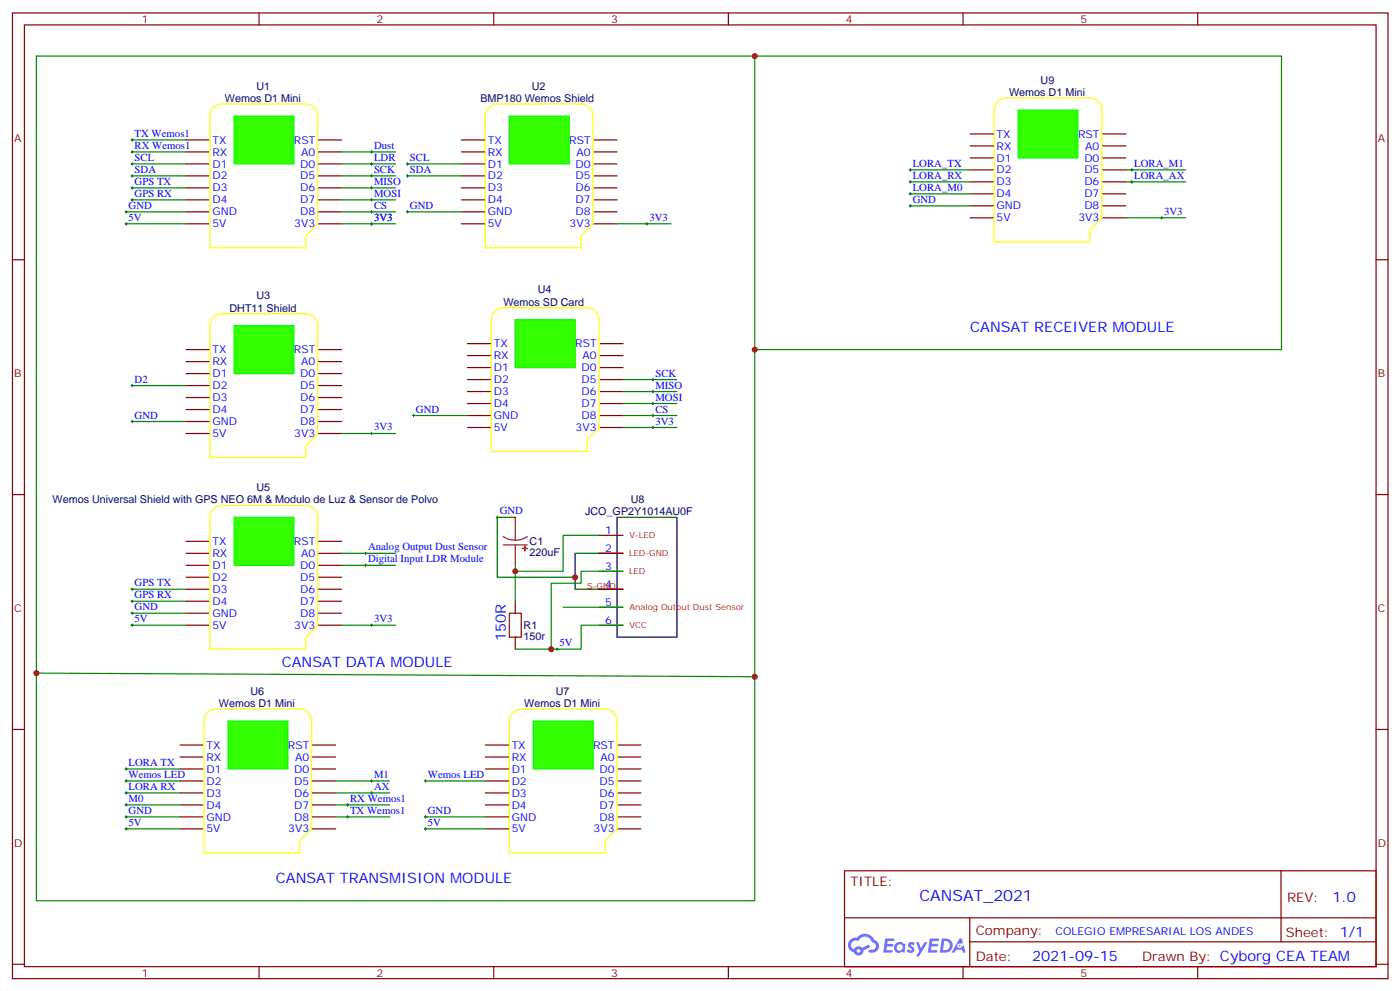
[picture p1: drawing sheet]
<svg xmlns="http://www.w3.org/2000/svg" width="413mm" height="292mm" viewBox="0 0 413 292" stroke-linecap="round" stroke-linejoin="round" font-family="sans-serif">
<g fill="none" stroke="#870000" stroke-width=".35">
<path d="M3.7 3.8h405.3v284.3h-405.3zM7.2 7.3h398.3v277.3h-398.3zM76.3 3.8v3.5M145.5 3.8v3.5M214.6 3.8v3.5M283.8 3.8v3.5M352.9 3.8v3.5M3.7 76.5h3.5M405.5 76.5h3.5M3.7 145.6h3.5M405.5 145.6h3.5M3.7 214.8h3.5"/>
<path d="M405.5 214.8h3.5M248.8 256.4h156.7v28.2h-156.7zM377.5 256.4v20.9M248.9 270.2h156.5M285.8 277.3h119.6M285.8 270.2v14.2M3.7 283.9h3.5M76.3 284.6v3.5M145.5 284.6v3.5M214.6 284.6v3.5M283.8 284.6v3.5M352.9 284.6v3.5"/>
<path d="M405.5 283.9h3.5"/>
</g>
<g fill="#5487ff">
<path d="M267.8 277.6a1.22 1.22 0 0 1 1.8 .2l-.4 .6a.47 .47 0 0 0-.4-.4 .47 .47 0 0 0-.5 .2l.2 .2a1.14 1.14 0 0 1 .8 1.8 1.14 1.14 0 0 1-2 0l-.2-.2 .5-.6 .7 .5a.29 .29 0 0 0 .4-.3 .29 .29 0 0 0-.3-.3 1.04 1.04 0 0 1-.6-1.7z"/>
<path d="M260.8 276.3h2.4l.3 .2-.1 .5-1.8 .1-.2 .8h1.6l.3 .4-.4 .4h-1.6l-.1 1.1h1.7l.2 .3-.2 .3-2.7 .1z"/>
<path d="M274 276.3h2.3l.4 .2-.2 .5-1.8 .1-.1 .8h1.5l.3 .4-.3 .4h-1.6l-.2 1.1h1.7l.2 .3-.2 .3-2.6 .1z"/>
<path d="M282.7 276.3h.7l.4 1.3-.6 .3a.69 .69 0 0 0-1.1 .3 .69 .69 0 0 0 .5 .9 .69 .69 0 0 0 .9-.6l.4-.2 .6 2.2h-.8l-.2-.9h-1.7l-.5 .9h-.9z"/>
<path d="M270 277.4h.7l.7 1.8 1.1-1.8h.8l-2.5 4.2h-.9l1-1.5z"/>
<path d="M277.5 276.3l-.6 4.2h1.4a2.11 2.11 0 0 0 2.4-2.1 2.11 2.11 0 0 0-2.5-2.1zM278.2 277.1a1.39 1.39 0 0 1 1.7 1.4 1.39 1.39 0 0 1-1.8 1.3h-.2z"/>
<path d="M263.8 277.9a1.54 1.54 0 0 0 0 2.2 1.54 1.54 0 0 0 2.1 .1l.6 .3 .3-2.3-.1-.3h-.5a1.49 1.49 0 0 0-2.4 0zM264.1 278.9a.95 .95 0 0 1 1.9 0 .95 .95 0 0 1-1.9 0z"/>
<path d="M250.6 276.7a2.18 2.18 0 0 0 1 3.7 1.44 1.44 0 0 0 1.7 .9 1.44 1.44 0 0 0 1.1-1.4l2-1.1-.4-.7-1.9 1a1.47 1.47 0 0 0-2.5 .4 1.39 1.39 0 0 1-.6-1.9 1.39 1.39 0 0 1 2-.5 2.12 2.12 0 0 1 2.1-1.3 2.12 2.12 0 0 1 1.9 1.7 1.14 1.14 0 0 1 1.1 1.4 1.14 1.14 0 0 1-1.6 .7 .43 .43 0 0 0-.6 .4 .43 .43 0 0 0 .4 .5 1.98 1.98 0 0 0 2.6-1.2 1.98 1.98 0 0 0-1.3-2.6 3.1 3.1 0 0 0-5.2-.6l-.9 .1zM252.4 280a.55 .55 0 0 1 1.1 0 .55 .55 0 0 1-1.1 0z"/>
<circle cx="282.8" cy="278.4" r=".26"/>
</g>
<g fill="none" stroke="#870000" stroke-width=".35">
<path d="M54.8 41.2h7.1M54.8 44.7h7.1M54.8 48.3h7.1M54.8 51.8h7.1M54.8 55.3h7.1M54.8 58.8h7.1M93.6 41.2h7.1M93.6 44.7h7.1M93.6 48.3h7.1M93.6 51.8h7.1M93.6 55.3h7.1M93.6 58.8h7.1"/>
<path d="M54.8 62.4h7.1M54.8 65.9h7.1M93.6 62.4h7.1M93.6 65.9h7.1"/>
</g>
<path d="M62.9 31.7a3.5 3.5 0 0 1 2.5-1.1h24.7a3.5 3.5 0 0 1 3.5 3.5v31.8l-3.5 3.5v3.6h-28.2v-38.9a3.5 3.5 0 0 1 1-2.4z" fill="none" stroke="#ff0" stroke-width=".35"/>
<path d="M68.9 34.1h17.7v14.2h-17.7z" fill="#3f0" stroke="#0f0" stroke-width=".35"/>
<g fill="none" stroke="#870000" stroke-width=".35">
<path d="M136 41.2h7M136 44.7h7M136 48.3h7M136 51.8h7M136 55.3h7M136 58.8h7M174.8 41.2h7M174.8 44.7h7M174.8 48.3h7M174.8 51.8h7M174.8 55.3h7M174.8 58.8h7"/>
<path d="M136 62.4h7M136 65.9h7M174.8 62.4h7M174.8 65.9h7"/>
</g>
<path d="M144 31.7a3.5 3.5 0 0 1 2.5-1.1h24.7a3.5 3.5 0 0 1 3.6 3.5v31.8l-3.6 3.5v3.6h-28.2v-38.9a3.5 3.5 0 0 1 1-2.4z" fill="none" stroke="#ff0" stroke-width=".35"/>
<path d="M150.1 34.1h17.6v14.2h-17.6z" fill="#3f0" stroke="#0f0" stroke-width=".35"/>
<g fill="none" stroke="#870000" stroke-width=".35">
<path d="M54.8 102.9h7.1M54.8 106.5h7.1M54.8 110h7.1M54.8 113.5h7.1M54.8 117.1h7.1M93.6 102.9h7.1M93.6 106.5h7.1M93.6 110h7.1M93.6 113.5h7.1M93.6 117.1h7.1M54.8 120.6h7.1M54.8 124.1h7.1"/>
<path d="M54.8 127.6h7.1M93.6 120.6h7.1M93.6 124.1h7.1M93.6 127.6h7.1"/>
</g>
<path d="M62.9 93.4a3.5 3.5 0 0 1 2.5-1h24.7a3.5 3.5 0 0 1 3.5 3.5v31.7l-3.5 3.6v3.5h-28.2v-38.8a3.5 3.5 0 0 1 1-2.5z" fill="none" stroke="#ff0" stroke-width=".35"/>
<path d="M68.9 95.9h17.7v14.1h-17.7z" fill="#3f0" stroke="#0f0" stroke-width=".35"/>
<g fill="none" stroke="#870000" stroke-width=".35">
<path d="M137.7 101.2h7.1M137.7 104.7h7.1M137.7 108.2h7.1M137.7 111.8h7.1M137.7 115.3h7.1M137.7 118.8h7.1M176.5 101.2h7.1M176.5 104.7h7.1M176.5 108.2h7.1M176.5 111.8h7.1M176.5 115.3h7.1M176.5 118.8h7.1"/>
<path d="M137.7 122.3h7.1M137.7 125.9h7.1M176.5 122.3h7.1M176.5 125.9h7.1"/>
</g>
<path d="M145.8 91.6a3.5 3.5 0 0 1 2.5-1h24.7a3.5 3.5 0 0 1 3.5 3.5v31.8l-3.5 3.5v3.5h-28.2v-38.8a3.5 3.5 0 0 1 1-2.5z" fill="none" stroke="#ff0" stroke-width=".35"/>
<path d="M151.8 94.1h17.7v14.1h-17.7z" fill="#3f0" stroke="#0f0" stroke-width=".35"/>
<g fill="none" stroke="#870000" stroke-width=".35">
<path d="M54.8 159.4h7.1M93.6 159.4h7.1M54.8 162.9h7.1M54.8 166.4h7.1M54.8 170h7.1M54.8 173.5h7.1M54.8 177h7.1M93.6 162.9h7.1M93.6 166.4h7.1M93.6 170h7.1M93.6 173.5h7.1M93.6 177h7.1"/>
<path d="M54.8 180.6h7.1M54.8 184.1h7.1M93.6 180.6h7.1M93.6 184.1h7.1"/>
</g>
<path d="M62.9 149.8a3.5 3.5 0 0 1 2.5-1h24.7a3.5 3.5 0 0 1 3.5 3.5v31.8l-3.5 3.5v3.5h-28.2v-38.8a3.5 3.5 0 0 1 1-2.5z" fill="none" stroke="#ff0" stroke-width=".35"/>
<path d="M68.9 152.3h17.7v14.1h-17.7z" fill="#3f0" stroke="#0f0" stroke-width=".35"/>
<g fill="none" stroke="#008700" stroke-width=".35">
<path d="M38.9 51.8h15.9M38.9 48.3h15.9M38.9 55.3h15.9M38.9 58.8h15.9M100.7 51.8h15.9M100.7 48.3h15.9M100.7 55.3h15.9M100.7 58.8h15.9M100.7 44.7h15.9M120.1 51.8h15.9M120.1 48.3h15.9M37.2 62.4h17.6"/>
<path d="M37.2 65.9h17.6M100.7 62.4h15.9M100.7 65.9h15.9M120.1 62.4h15.9M181.8 65.9h15.9M38.9 113.5h15.9M183.6 111.8h15.9M183.6 115.3h15.9M183.6 118.8h15.9M38.9 124.1h15.9M100.7 127.6h15.9M121.8 122.3h15.9"/>
<path d="M183.6 125.9h15.9M183.6 122.3h15.9M38.9 173.5h15.9M38.9 177h15.9M100.7 166.4h15.9M100.7 162.9h15.9M38.9 180.6h15.9M38.9 184.1h15.9M100.7 184.1h15.9"/>
</g>
<g fill="none" stroke="#000" stroke-width=".29">
<path d="M38.6 51.8h.7M38.6 48.3h.7M38.6 58.8h.7M38.6 55.3h.7M38.9 47.9v.7M38.9 51.4v.7M38.9 55v.7M38.9 58.5v.7M109.1 51.8h.8M109.1 48.3h.8M109.1 58.8h.8M109.1 55.3h.8"/>
<path d="M109.1 44.7h.8M109.5 44.4v.7M109.5 47.9v.7M109.5 51.4v.7M109.5 55v.7M109.5 58.5v.7M119.7 51.8h.7M119.7 48.3h.7M120.1 47.9v.7M120.1 51.4v.7M36.8 62.4h.7M36.8 65.9h.7"/>
<path d="M37.2 62v.7M37.2 65.5v.8M109.1 62.4h.8M109.1 65.9h.8M109.5 62v.7M109.5 65.5v.8M119.7 62.4h.7M120.1 62v.7M190.3 65.9h.7M190.6 65.5v.8M38.6 113.5h.7M38.9 113.2v.7"/>
<path d="M192.1 111.8h.7M192.1 115.3h.7M192.1 118.8h.7M192.4 111.4v.7M192.4 114.9v.7M192.4 118.5v.7M38.6 124.1h.7M38.9 123.8v.7M109.1 127.6h.8M109.5 127.3v.7M121.5 122.3h.7M121.8 122v.7"/>
<path d="M192.1 122.3h.7M192.1 125.9h.7M192.4 122v.7M192.4 125.5v.7M38.6 173.5h.7M38.6 177h.7M38.9 173.1v.7M38.9 176.7v.7M107.4 162.9h.7M107.4 166.4h.7M107.7 162.6v.7M107.7 166.1v.7"/>
<path d="M38.6 180.6h.7M38.6 184.1h.7M38.9 180.2v.7M38.9 183.7v.7M109.1 184.1h.8M109.5 183.7v.7"/>
</g>
<g fill="none" stroke="#870000" stroke-width=".35">
<path d="M53.1 219.4h7M91.9 219.4h7M53.1 222.9h7M53.1 226.4h7M53.1 229.9h7M53.1 233.5h7M53.1 237h7M91.9 222.9h7M91.9 226.4h7M91.9 229.9h7M91.9 233.5h7M91.9 237h7"/>
<path d="M53.1 240.5h7M53.1 244.1h7M91.9 240.5h7M91.9 244.1h7"/>
</g>
<path d="M61.1 209.8a3.5 3.5 0 0 1 2.5-1h24.7a3.5 3.5 0 0 1 3.6 3.5v31.8l-3.6 3.5v3.5h-28.2v-38.8a3.5 3.5 0 0 1 1-2.5z" fill="none" stroke="#ff0" stroke-width=".35"/>
<path d="M67.2 212.3h17.6v14.1h-17.6z" fill="#3f0" stroke="#0f0" stroke-width=".35"/>
<path d="M38.9 41.2h15.9M38.9 44.7h15.9M37.2 233.5h15.9M37.2 226.4h15.9M37.2 237h15.9M37.2 229.9h15.9M98.9 233.5h15.9M98.9 237h15.9M98.9 229.9h15.9M37.2 244.1h15.9M37.2 240.5h15.9M98.9 240.5h15.9" fill="none" stroke="#008700" stroke-width=".35"/>
<g fill="none" stroke="#000" stroke-width=".29">
<path d="M38.6 44.7h.7M38.6 41.2h.7M38.9 40.9v.7M38.9 44.4v.7M36.8 237h.7M36.8 229.9h.7M36.8 233.5h.7M36.8 226.4h.7M37.2 226.1v.7M37.2 229.6v.7M37.2 233.1v.7M37.2 236.6v.7"/>
<path d="M102.1 237h.7M102.4 236.6v.7M109.1 229.9h.8M109.1 233.5h.8M109.5 229.6v.7M109.5 233.1v.7M36.8 240.5h.7M36.8 244.1h.7M37.2 240.2v.7M37.2 243.7v.7M102.1 240.5h.7M102.4 240.2v.7"/>
</g>
<g fill="none" stroke="#870000" stroke-width=".35">
<path d="M143 219.4h7.1M181.8 219.4h7.1M143 222.9h7.1M143 226.4h7.1M143 229.9h7.1M143 233.5h7.1M143 237h7.1M181.8 222.9h7.1M181.8 226.4h7.1M181.8 229.9h7.1M181.8 233.5h7.1M181.8 237h7.1"/>
<path d="M143 240.5h7.1M143 244.1h7.1M181.8 240.5h7.1M181.8 244.1h7.1"/>
</g>
<path d="M151.1 209.8a3.5 3.5 0 0 1 2.5-1h24.7a3.5 3.5 0 0 1 3.5 3.5v31.8l-3.5 3.5v3.5h-28.2v-38.8a3.5 3.5 0 0 1 1-2.5z" fill="none" stroke="#ff0" stroke-width=".35"/>
<path d="M157.1 212.3h17.7v14.1h-17.7z" fill="#3f0" stroke="#0f0" stroke-width=".35"/>
<path d="M125.4 229.9h17.6M125.4 244.1h17.6M125.4 240.5h17.6" fill="none" stroke="#008700" stroke-width=".35"/>
<path d="M125 229.9h.7M125.4 229.6v.7M125 240.5h.7M125 244.1h.7M125.4 240.2v.7M125.4 243.7v.7" fill="none" stroke="#000" stroke-width=".29"/>
<path d="M181.8 152.3h17.7v35.3h-17.7z" fill="none" stroke="#000" stroke-width=".35"/>
<path d="M176.5 157.6h7.1M176.5 168.2h7.1M176.5 173.5h7.1M176.5 162.9h7.1M176.5 178.8h7.1M150.1 180.6h3.5v7h-3.5zM176.5 184.1h7.1" fill="none" stroke="#870000" stroke-width=".35"/>
<path d="M148.3 158l1.7 .8 1.8 .2M151.8 152.3v6.7M155.4 158l-1.7 .8-1.9 .2M148.3 160.4h7.1M151.8 160.4v6" fill="none" stroke="#8c2424" stroke-width=".35"/>
<g fill="#8c2424" stroke="#8c2424" stroke-width=".35">
<path d="M154 161.5h1.4z"/>
<path d="M154.6 160.8l.1 1.4z"/>
</g>
<circle cx="151.8" cy="187.6" r=".18" fill="#870000" stroke-dasharray="2.1 2.1"/>
<g fill="none" stroke="#870000" stroke-width=".35">
<path d="M285.9 39.4h7M324.7 39.4h7.1M285.9 43h7M285.9 46.5h7M285.9 50h7M285.9 53.6h7M285.9 57.1h7M324.7 43h7.1M324.7 46.5h7.1M324.7 50h7.1M324.7 53.6h7.1M324.7 57.1h7.1"/>
<path d="M285.9 60.6h7M285.9 64.1h7M324.7 60.6h7.1M324.7 64.1h7.1M151.8 177v3.6M151.8 187.6v3.5"/>
</g>
<path d="M10.7 16.5h211.7v248.7h-211.7zM176.5 157.6h-10.6v10.6h-14.1M151.8 166.4v10.6M165.9 178.8h17.7M183.6 168.2h-12.4v3.5h-8.8v19.4M10.7 198.2l211.7 1M183.6 184.1h-12.4v7h-19.4" fill="none" stroke="#008700" stroke-width=".35"/>
<path d="M151.8 152.3h-5.3v17.7h23v-7.1h14.1M169.5 170v3.5h14.1" fill="none" stroke="#000" stroke-width=".35"/>
<path d="M146.2 152.3h.7M146.5 152v.7M163.8 191.1h.7M164.2 190.8v.7" fill="none" stroke="#000" stroke-width=".29"/>
<path d="M294 29.9a3.5 3.5 0 0 1 2.5-1h24.7a3.5 3.5 0 0 1 3.5 3.5v31.7l-3.5 3.6v3.5h-28.3v-38.8a3.5 3.5 0 0 1 1.1-2.5z" fill="none" stroke="#ff0" stroke-width=".35"/>
<path d="M300 32.4h17.6v14.1h-17.6z" fill="#3f0" stroke="#0f0" stroke-width=".35"/>
<path d="M222.4 16.5h155.2v86.4h-155.2M268.3 50h17.6M268.3 53.6h17.6M268.3 57.1h17.6M331.8 50h17.6M331.8 53.6h17.6M268.3 60.6h17.6M331.8 64.1h17.6" fill="none" stroke="#008700" stroke-width=".35"/>
<g fill="none" stroke="#000" stroke-width=".29">
<path d="M267.9 57.1h.7M267.9 53.6h.7M267.9 50h.7M268.3 49.7v.7M268.3 53.2v.7M268.3 56.7v.7M333.2 53.6h.7M333.2 50h.7M333.5 49.7v.7M333.5 53.2v.7M267.9 60.6h.7M268.3 60.3v.7"/>
<path d="M342 64.1h.7M342.3 63.8v.7"/>
</g>
<g fill="#c00">
<circle cx="151.8" cy="168.2" r=".88"/>
<circle cx="162.4" cy="191.1" r=".88"/>
<circle cx="169.5" cy="170" r=".88"/>
<circle cx="10.7" cy="198.2" r=".88"/>
<circle cx="222.4" cy="199.2" r=".88"/>
<circle cx="222.4" cy="102.9" r=".88"/>
<circle cx="222.4" cy="16.5" r=".88"/>
</g>
<text font-size="4.6" fill="#00f" x="270.9" y="265.4">CANSAT_2021</text>
<g font-size="4.2" fill="#00f">
<text x="285.9" y="97.6">CANSAT RECEIVER MODULE</text>
<text x="149" y="188.8" transform="rotate(-90 149 188.8)">150R</text>
<text x="83" y="196.4">CANSAT DATA MODULE</text>
<text x="81.3" y="259.9">CANSAT TRANSMISION MODULE</text>
<text x="392.6" y="265.7">1.0</text>
<text x="304.1" y="283">2021-09-15</text>
</g>
<g font-size="3.9" fill="#800">
<text x="250.6" y="261">TITLE:</text>
<text x="379.2" y="265.7">REV:</text>
<text x="287.5" y="275.2">Company:</text>
<text x="378.9" y="275.8">Sheet: 1/1</text>
<text x="287.5" y="282.9">Date:</text>
<text x="336.6" y="282.9">Drawn By: Cyborg CEA TEAM</text>
</g>
<g font-size="3.2" fill="#800">
<text x="41.8" y="6.8">1</text>
<text x="110.9" y="6.8">2</text>
<text x="180.1" y="6.8">3</text>
<text x="249.2" y="6.8">4</text>
<text x="318.3" y="6.8">5</text>
<text x="4.2" y="41.9">A</text>
<text x="406" y="41.9">A</text>
<text x="4.2" y="111.1">B</text>
<text x="406" y="111.1">B</text>
<text x="4.2" y="180.2">C</text>
<text x="406" y="180.2">C</text>
<text x="4.2" y="249.3">D</text>
<text x="406" y="249.3">D</text>
<text x="41.8" y="287.6">1</text>
<text x="110.9" y="287.6">2</text>
<text x="180.1" y="287.6">3</text>
<text x="249.2" y="287.6">4</text>
<text x="318.3" y="287.6">5</text>
</g>
<g font-size="3.2" fill="#000080">
<text x="66.3" y="30">Wemos D1 Mini</text>
<text x="75.6" y="26.4">U1</text>
<text x="141.5" y="30">BMP180 Wemos Shield</text>
<text x="156.7" y="26.4">U2</text>
<text x="297.4" y="28.2">Wemos D1 Mini</text>
<text x="306.7" y="24.7">U9</text>
<text x="75.6" y="88.2">U3</text>
<text x="158.5" y="86.4">U4</text>
<text x="67.6" y="91.7">DHT11 Shield</text>
<text x="148.3" y="90">Wemos SD Card</text>
<text x="15.5" y="148.2">Wemos Universal Shield with GPS NEO 6M &amp; Modulo de Luz &amp; Sensor de Polvo</text>
<text x="75.6" y="144.6">U5</text>
<text x="185.9" y="148">U8</text>
<text x="172.4" y="151.6">JCO_GP2Y1014AU0F</text>
<text x="156.1" y="160.6">C1</text>
<text x="156.1" y="163.7">220uF</text>
<text x="154.3" y="185.2">R1</text>
<text x="154.3" y="188.4">150r</text>
<text x="64.5" y="208.1">Wemos D1 Mini</text>
<text x="73.8" y="204.6">U6</text>
<text x="154.5" y="208.1">Wemos D1 Mini</text>
<text x="163.8" y="204.6">U7</text>
</g>
<g font-size="3.2" fill="#00f">
<text x="39.7" y="40.3">TX Wemos1</text>
<text x="293.7" y="40.5">TX</text>
<text x="317.7" y="40.5">RST</text>
<text x="39.7" y="47.4">SCL</text>
<text x="39.7" y="43.9">RX Wemos1</text>
<text x="62.6" y="42.3">TX</text>
<text x="62.6" y="45.8">RX</text>
<text x="86.6" y="42.3">RST</text>
<text x="88.7" y="45.8">A0</text>
<text x="110.2" y="43.9">Dust</text>
<text x="110.2" y="47.4">LDR</text>
<text x="120.8" y="47.4">SCL</text>
<text x="143.7" y="42.3">TX</text>
<text x="143.7" y="45.8">RX</text>
<text x="167.7" y="42.3">RST</text>
<text x="169.9" y="45.8">A0</text>
<text x="293.7" y="44">RX</text>
<text x="293.7" y="47.6">D1</text>
<text x="319.5" y="47.6">D0</text>
<text x="319.8" y="44">A0</text>
<text x="39.7" y="50.9">SDA</text>
<text x="62.6" y="49.3">D1</text>
<text x="62.6" y="52.8">D2</text>
<text x="88.5" y="52.8">D5</text>
<text x="88.5" y="49.3">D0</text>
<text x="110.2" y="50.9">SCK</text>
<text x="120.8" y="50.9">SDA</text>
<text x="143.7" y="49.3">D1</text>
<text x="143.7" y="52.8">D2</text>
<text x="169.6" y="52.8">D5</text>
<text x="169.6" y="49.3">D0</text>
<text x="269" y="52.7">LORA_RX</text>
<text x="269" y="49.1">LORA_TX</text>
<text x="293.7" y="51.1">D2</text>
<text x="319.5" y="51.1">D5</text>
<text x="334.2" y="49.1">LORA_M1</text>
<text x="334.2" y="52.7">LORA_AX</text>
<text x="39.7" y="58">GPS RX</text>
<text x="39.7" y="54.4">GPS TX</text>
<text x="62.6" y="56.4">D3</text>
<text x="62.6" y="59.9">D4</text>
<text x="88.5" y="59.9">D7</text>
<text x="88.5" y="56.4">D6</text>
<text x="110.2" y="58">MOSI</text>
<text x="110.2" y="54.4">MISO</text>
<text x="143.7" y="56.4">D3</text>
<text x="143.7" y="59.9">D4</text>
<text x="169.6" y="59.9">D7</text>
<text x="169.6" y="56.4">D6</text>
<text x="269" y="59.7">GND</text>
<text x="269" y="56.2">LORA_M0</text>
<text x="293.7" y="54.6">D3</text>
<text x="293.7" y="58.1">D4</text>
<text x="319.5" y="58.1">D7</text>
<text x="319.5" y="54.6">D6</text>
<text x="37.9" y="61.5">GND</text>
<text x="37.9" y="65">5V</text>
<text x="62.6" y="63.4">GND</text>
<text x="88.5" y="63.4">D8</text>
<text x="110.2" y="65">3V3</text>
<text x="110.2" y="61.5">CS</text>
<text x="120.8" y="61.5">GND</text>
<text x="143.7" y="63.4">GND</text>
<text x="169.6" y="63.4">D8</text>
<text x="191.3" y="65">3V3</text>
<text x="293.7" y="61.7">GND</text>
<text x="293.7" y="65.2">5V</text>
<text x="317.8" y="65.2">3V3</text>
<text x="319.5" y="61.7">D8</text>
<text x="343" y="63.3">3V3</text>
<text x="62.6" y="67">5V</text>
<text x="86.7" y="67">3V3</text>
<text x="143.7" y="67">5V</text>
<text x="167.9" y="67">3V3</text>
<text x="62.6" y="104">TX</text>
<text x="62.6" y="107.5">RX</text>
<text x="86.6" y="104">RST</text>
<text x="88.7" y="107.5">A0</text>
<text x="145.5" y="102.2">TX</text>
<text x="145.5" y="105.8">RX</text>
<text x="169.5" y="102.2">RST</text>
<text x="171.6" y="105.8">A0</text>
<text x="39.7" y="112.6">D2</text>
<text x="62.6" y="111.1">D1</text>
<text x="88.5" y="111.1">D0</text>
<text x="145.5" y="109.3">D1</text>
<text x="145.5" y="112.8">D2</text>
<text x="171.4" y="112.8">D5</text>
<text x="171.4" y="109.3">D0</text>
<text x="193.1" y="110.9">SCK</text>
<text x="62.6" y="114.6">D2</text>
<text x="62.6" y="118.1">D3</text>
<text x="88.5" y="118.1">D6</text>
<text x="88.5" y="114.6">D5</text>
<text x="145.5" y="116.3">D3</text>
<text x="145.5" y="119.9">D4</text>
<text x="171.4" y="119.9">D7</text>
<text x="171.4" y="116.3">D6</text>
<text x="193.1" y="114.4">MISO</text>
<text x="193.1" y="117.9">MOSI</text>
<text x="39.7" y="123.2">GND</text>
<text x="62.6" y="121.6">D4</text>
<text x="62.6" y="125.2">GND</text>
<text x="88.5" y="125.2">D8</text>
<text x="88.5" y="121.6">D7</text>
<text x="122.6" y="121.5">GND</text>
<text x="145.5" y="123.4">GND</text>
<text x="171.4" y="123.4">D8</text>
<text x="193.1" y="121.5">CS</text>
<text x="193.1" y="125">3V3</text>
<text x="62.6" y="128.7">5V</text>
<text x="86.7" y="128.7">3V3</text>
<text x="110.2" y="126.8">3V3</text>
<text x="145.5" y="126.9">5V</text>
<text x="169.6" y="126.9">3V3</text>
<text x="147.2" y="151.4">GND</text>
<text x="62.6" y="160.4">TX</text>
<text x="86.6" y="160.4">RST</text>
<text x="178.3" y="157.3">1</text>
<text x="62.6" y="164">RX</text>
<text x="62.6" y="167.5">D1</text>
<text x="88.5" y="167.5">D0</text>
<text x="88.7" y="164">A0</text>
<text x="108.4" y="162">Analog Output Dust Sensor</text>
<text x="108.4" y="165.6">Digital Input LDR Module</text>
<text x="178.3" y="167.9">3</text>
<text x="178.3" y="162.6">2</text>
<text x="39.7" y="172.6">GPS TX</text>
<text x="62.6" y="171">D2</text>
<text x="88.5" y="171">D5</text>
<text x="178.3" y="173.1">4</text>
<text x="39.7" y="179.7">GND</text>
<text x="39.7" y="176.1">GPS RX</text>
<text x="62.6" y="174.6">D3</text>
<text x="62.6" y="178.1">D4</text>
<text x="88.5" y="178.1">D7</text>
<text x="88.5" y="174.6">D6</text>
<text x="178.3" y="178.4">5</text>
<text x="39.7" y="183.2">5V</text>
<text x="62.6" y="181.6">GND</text>
<text x="62.6" y="185.1">5V</text>
<text x="86.7" y="185.1">3V3</text>
<text x="88.5" y="181.6">D8</text>
<text x="110.2" y="183.2">3V3</text>
<text x="178.3" y="183.7">6</text>
<text x="164.9" y="190.3">5V</text>
<text x="60.8" y="220.4">TX</text>
<text x="84.8" y="220.4">RST</text>
<text x="150.8" y="220.4">TX</text>
<text x="174.8" y="220.4">RST</text>
<text x="37.9" y="225.5">LORA TX</text>
<text x="60.8" y="223.9">RX</text>
<text x="60.8" y="227.5">D1</text>
<text x="86.7" y="227.5">D0</text>
<text x="87" y="223.9">A0</text>
<text x="150.8" y="223.9">RX</text>
<text x="150.8" y="227.5">D1</text>
<text x="176.7" y="227.5">D0</text>
<text x="176.9" y="223.9">A0</text>
<text x="37.9" y="232.6">LORA RX</text>
<text x="37.9" y="229.1">Wemos LED</text>
<text x="60.8" y="231">D2</text>
<text x="86.7" y="231">D5</text>
<text x="110.2" y="229.1">M1</text>
<text x="110.2" y="232.6">AX</text>
<text x="126.1" y="229.1">Wemos LED</text>
<text x="150.8" y="231">D2</text>
<text x="176.7" y="231">D5</text>
<text x="37.9" y="239.6">GND</text>
<text x="37.9" y="236.1">M0</text>
<text x="60.8" y="234.5">D3</text>
<text x="60.8" y="238.1">D4</text>
<text x="86.7" y="238.1">D7</text>
<text x="86.7" y="234.5">D6</text>
<text x="103.2" y="236.1">RX Wemos1</text>
<text x="103.2" y="239.6">TX Wemos1</text>
<text x="126.1" y="239.6">GND</text>
<text x="150.8" y="234.5">D3</text>
<text x="150.8" y="238.1">D4</text>
<text x="176.7" y="238.1">D7</text>
<text x="176.7" y="234.5">D6</text>
<text x="37.9" y="243.2">5V</text>
<text x="60.8" y="241.6">GND</text>
<text x="60.8" y="245.1">5V</text>
<text x="85" y="245.1">3V3</text>
<text x="86.7" y="241.6">D8</text>
<text x="126.1" y="243.2">5V</text>
<text x="150.8" y="241.6">GND</text>
<text x="150.8" y="245.1">5V</text>
<text x="174.9" y="245.1">3V3</text>
<text x="176.7" y="241.6">D8</text>
<text x="311" y="275.2">COLEGIO EMPRESARIAL LOS ANDES</text>
</g>
<g font-size="2.5" fill="#f00">
<text x="185.5" y="158.5">V-LED</text>
<text x="185.3" y="163.8">LED-GND</text>
<text x="173" y="173.5">S-GND</text>
<text x="185.3" y="169.1">LED</text>
<text x="185.5" y="179.6">Analog Output Dust Sensor</text>
<text x="185.5" y="184.9">VCC</text>
</g>
</svg>
